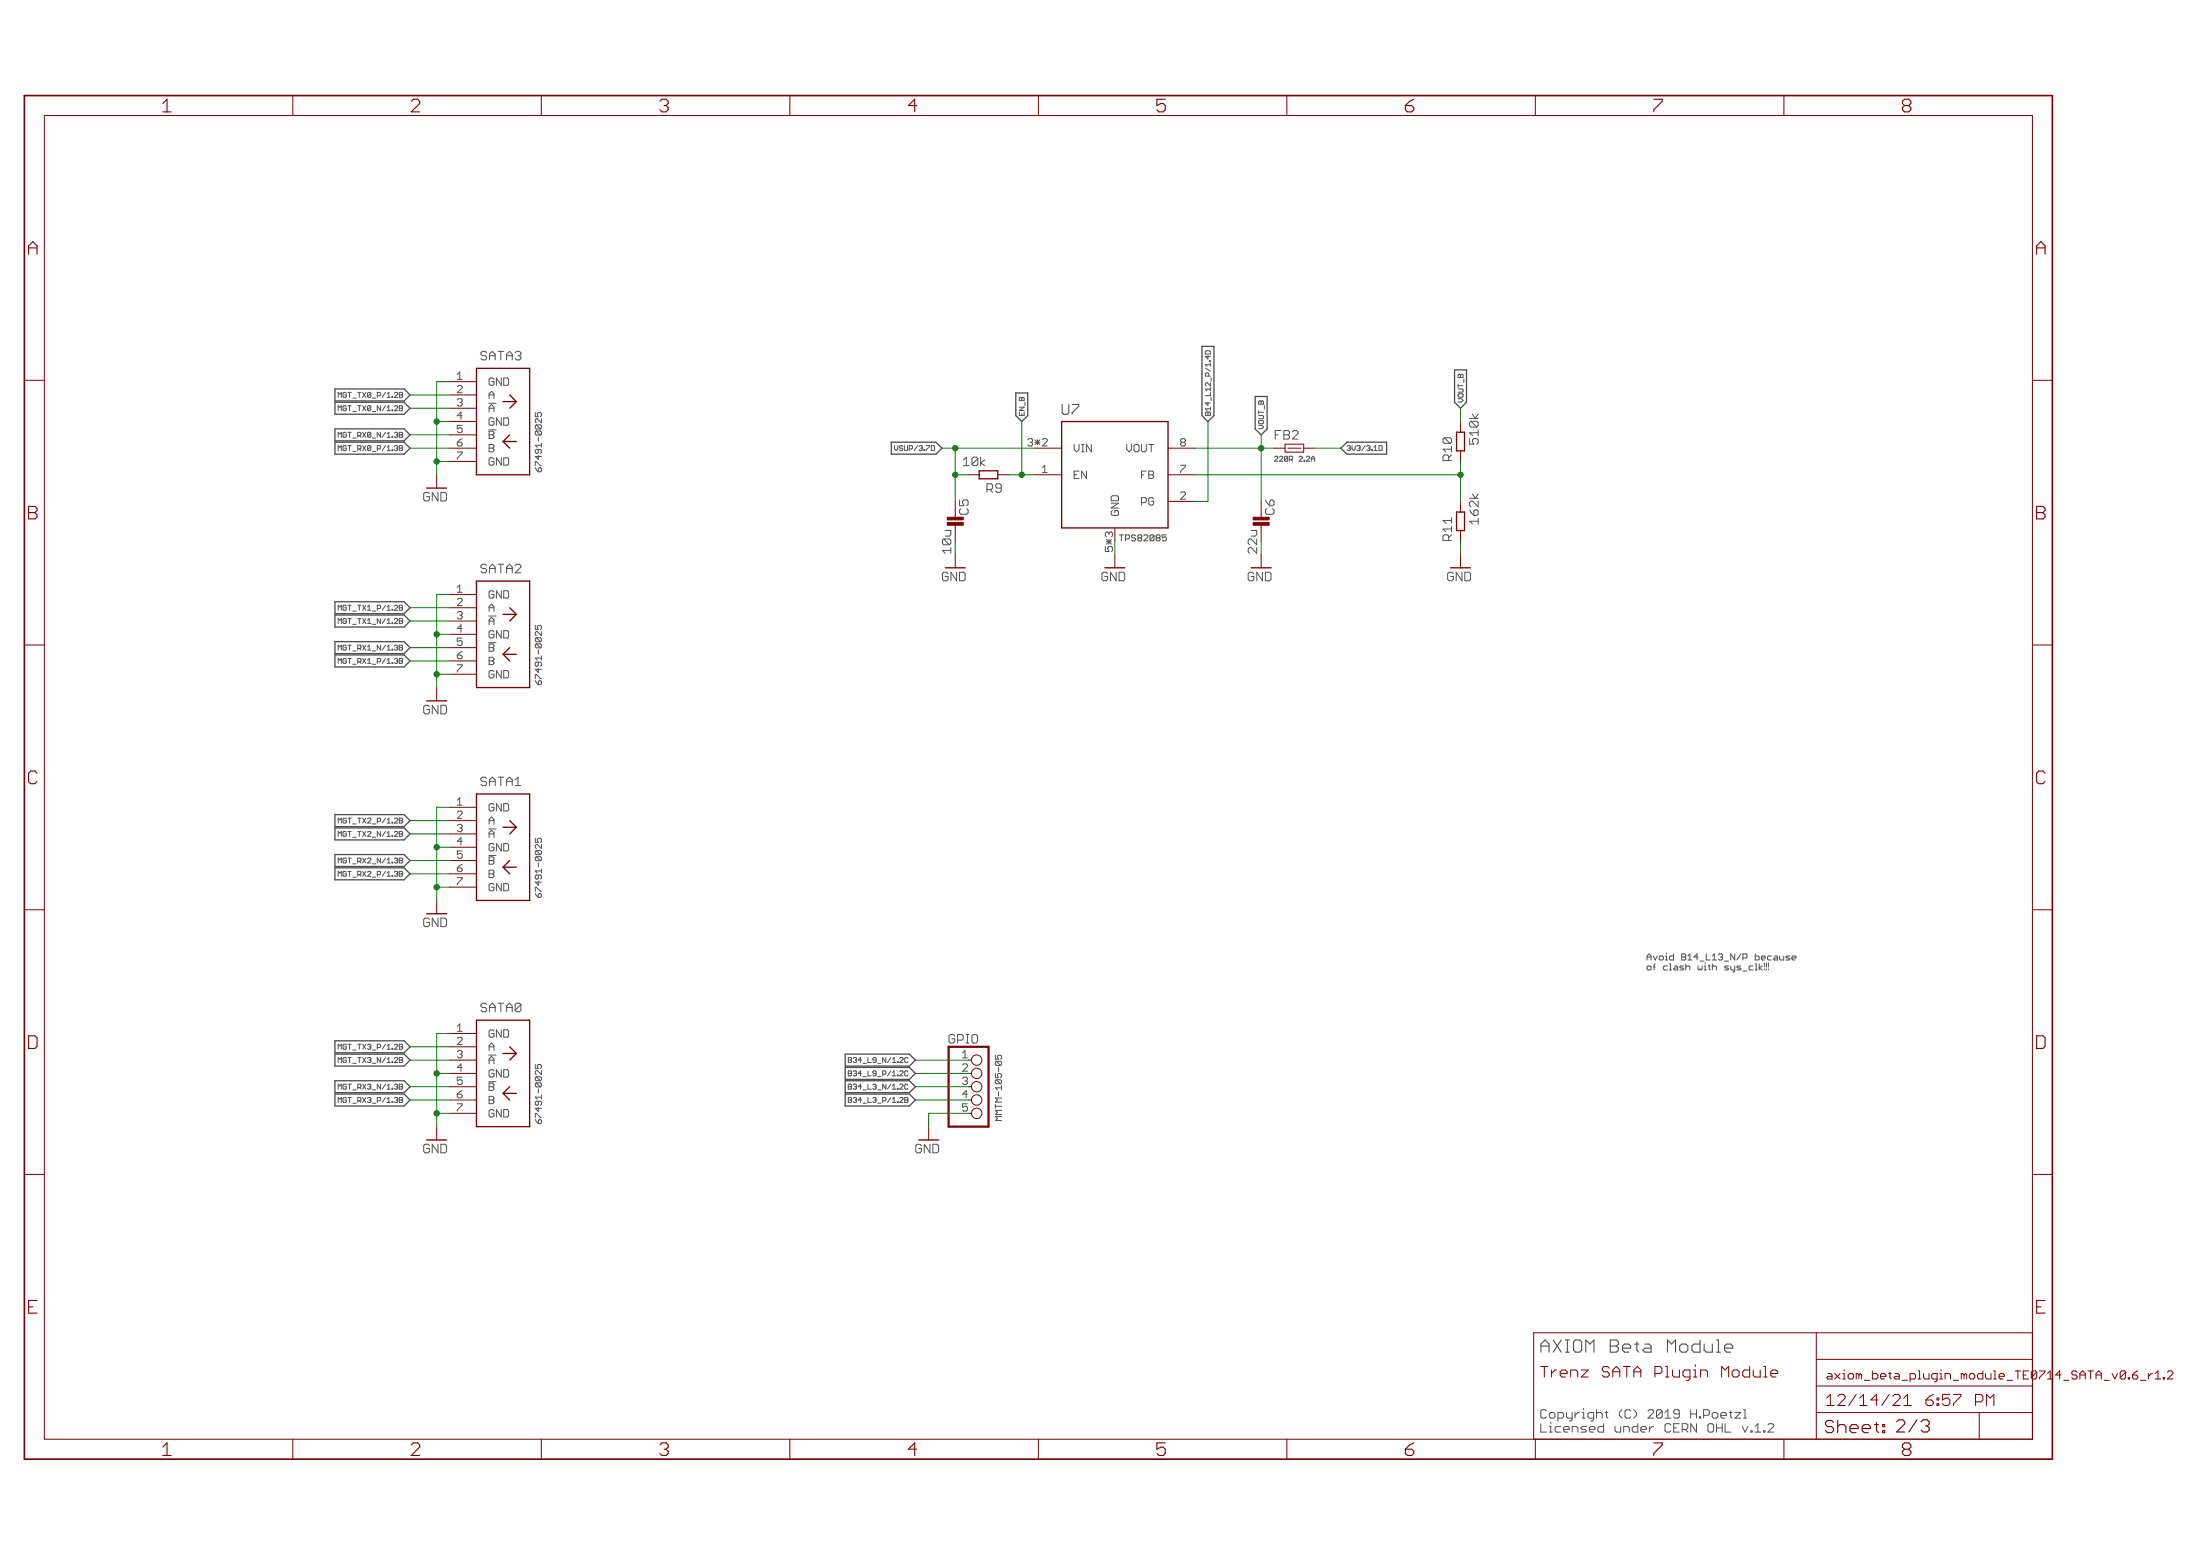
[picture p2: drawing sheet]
<svg xmlns="http://www.w3.org/2000/svg" width="420mm" height="297mm" viewBox="0 0 420 297" stroke-linecap="round" stroke-linejoin="round" font-family="sans-serif">
<g fill="none" stroke="#505050" stroke-width=".19">
<path d="M65.2 74.9l-.3 .3-.3-.3v1M65.2 77.4l-.3 .4-.3-.4v1M102.2 78.8v.7M102.6 79l.2-.2h.4l.2 .2M230.2 67.1l.2-.1h.6l.2 .1M65.2 82.5l-.3 .3-.3-.3v1M65.2 85.1l-.3 .3-.3-.3v.9M65.2 115.5l-.3 .4-.3-.4v1M65.2 118.1l-.3 .3-.3-.3v.9M102.2 119.4v.8M102.6 119.6l.2-.2h.4l.2 .2M213.8 102.1h.7"/>
<path d="M65.2 123.2l-.3 .3-.3-.3v.9M65.2 125.7l-.3 .3-.3-.3v.9M65.2 156.2l-.3 .3-.3-.3v.9M65.2 158.7l-.3 .3-.3-.3v1M65.2 163.8l-.3 .3-.3-.3v.9M65.2 166.3l-.3 .4-.3-.4v1M102.2 160v.8M102.6 160.2l.2-.2h.4l.2 .2M65.2 199.3l-.3 .4-.3-.4v1M342.2 182.9h.8l-.2-.4h-.4l-.2 .2v.4l.2 .2h.4M65.2 201.9l-.3 .3-.3-.3v.9M65.2 207l-.3 .3-.3-.3v.9"/>
<path d="M65.2 209.5l-.3 .3-.3-.3v1M102.2 203.2v.8M102.6 203.4l.2-.2h.4l.2 .2M162 202.4h.5M162 204.9h.5M162 210h.5M162 207.5h.5M162.5 201.9h-.5v.9h.5M162.5 204.4h-.5v1h.5M162.5 207h-.5v.9h.5M162.5 209.5h-.5v1h.5M190.5 213.5l-.4 .4h1.2"/>
<path d="M338.5 271.8l.2 .2v.3l-1.1 1.1h1.1"/>
</g>
<g fill="none" stroke="#505050" stroke-width=".25">
<path d="M64 74.3h13.2l1.1 1.1-1.1 1.1h-13.2zM64 76.8h13.2l1.1 1.1-1.1 1.2h-13.2zM194 75h2.3v4.3l-1.2 1.2-1.1-1.2zM229.6 66.1h2.2v13.2l-1.1 1.2-1.1-1.2zM239.7 75.7h2.3v6.2l-1.1 1.1-1.2-1.1zM277.8 70.6h2.3v6.2l-1.2 1.1-1.1-1.1zM64 81.9h13.2l1.1 1.1-1.1 1.2h-13.2zM64 84.4h13.2l1.1 1.2-1.1 1.1h-13.2zM170.2 84.4h8.6l1.1 1.2-1.1 1.1h-8.6zM256.1 85.6l1.1-1.2h7.6v2.3h-7.6zM64 114.9h13.2l1.1 1.1-1.1 1.2h-13.2zM64 117.4h13.2l1.1 1.2-1.1 1.1h-13.2z"/>
<path d="M64 122.5h13.2l1.1 1.1-1.1 1.2h-13.2zM64 125h13.2l1.1 1.2-1.1 1.1h-13.2zM64 155.5h13.2l1.1 1.2-1.1 1.1h-13.2zM64 158.1h13.2l1.1 1.1-1.1 1.1h-13.2zM64 163.1h13.2l1.1 1.2-1.1 1.1h-13.2zM64 165.7h13.2l1.1 1.1-1.1 1.2h-13.2zM64 198.7h13.2l1.1 1.1-1.1 1.2h-13.2zM64 201.2h13.2l1.1 1.2-1.1 1.1h-13.2zM64 206.3h13.2l1.1 1.2-1.1 1.1h-13.2zM64 208.9h13.2l1.1 1.1-1.1 1.1h-13.2zM161.4 201.2h12.3l1.1 1.2-1.1 1.1h-12.3zM161.4 206.3h12.3l1.1 1.2-1.1 1.1h-12.3z"/>
<path d="M161.4 208.9h12.3l1.1 1.1-1.1 1.1h-12.3zM161.4 203.8h12.3l1.1 1.1-1.1 1.2h-12.3z"/>
</g>
<g fill="none" stroke="#800000" stroke-width=".19">
<path d="M55.9 18.2v3.9M103.4 18.2v3.9M150.9 18.2v3.9M198.3 18.2v3.9M245.8 18.2v3.9M293.2 18.2v3.9M340.7 18.2v3.9M8.5 22.1h379.7v252.6h-379.7zM4.7 72.6h3.8M85.9 72.9h5.1M85.9 75.4h5.1M85.9 77.9h5.1"/>
<path d="M388.2 72.6h3.8M83.4 90.6v2.6M85.9 80.5h5.1M85.9 83h5.1M85.9 85.6h5.1M85.9 88.1h5.1M185 90.6h2M190.6 90.6h2M197.7 85.6h5.1M197.7 90.6h5.1M223.1 85.6h5.1M223.1 95.7h5.1"/>
<path d="M223.1 90.6h5.1M243.4 85.6h2M245.4 84.8h3.6v1.5h-3.6zM245.9 85.6h2.6M249 85.6h2M278.9 80.5v2M278.9 86.1v2M278.9 95.7v2M85.9 113.5h5.1M85.9 116h5.1M85.9 118.6h5.1M182.4 105.9v2.5"/>
<path d="M212.9 105.9v2.5M240.9 105.9v2.5M278.9 101.3v2M278.9 105.9v2.5M4.7 123.1h3.8M83.4 131.3v2.5M85.9 121.1h5.1M85.9 123.6h5.1M85.9 126.2h5.1M85.9 128.7h5.1M388.2 123.1h3.8M85.9 154.1h5.1"/>
<path d="M85.9 156.7h5.1M85.9 159.2h5.1M4.7 173.7h3.8M83.4 171.9v2.5M85.9 161.7h5.1M85.9 164.3h5.1M85.9 166.8h5.1M85.9 169.4h5.1M388.2 173.7h3.8M85.9 197.3h5.1M85.9 199.8h5.1M83.4 215.1v2.5"/>
<path d="M85.9 202.4h5.1M85.9 204.9h5.1M85.9 207.5h5.1M85.9 210h5.1M85.9 212.5h5.1M177.4 215.1v2.5M4.7 224.2h3.8M388.2 224.2h3.8M346.9 254.4v20.3M346.9 259.5h41.3M388.2 254.4h-95.3v20.3M55.9 274.7v3.9"/>
<path d="M103.4 274.7v3.9M150.9 274.7v3.9M198.3 274.7v3.9M245.8 274.7v3.9M293.2 274.7v3.9M339.2 261.5l.3 .4v.3h-1.3M340.7 274.7v3.9M346.9 269.7h41.3M346.9 264.6h41.3M378 269.7v5M414.2 261.7h.5l.3 .3v.2l-1.1 1h1.1"/>
<circle cx="186.5" cy="202.4" r=".99"/>
<circle cx="186.5" cy="210" r=".99"/>
<circle cx="186.5" cy="204.9" r=".99"/>
<circle cx="186.5" cy="207.5" r=".99"/>
<circle cx="186.5" cy="212.5" r=".99"/>
</g>
<path d="M4.7 18.2h387.3v260.4h-387.3z" fill="none" stroke="#800000" stroke-width=".32"/>
<g fill="none" stroke="#800000" stroke-width=".25">
<path d="M91 70.3h10.2v20.3h-10.2zM96.1 76.7h2.5M97.3 75.4l1.3 1.3M98.6 76.7l-1.3 1.2M96.1 84.3l1.2 1.3M96.1 84.3h2.5M97.3 83l-1.2 1.3M187 89.9h3.6v1.5h-3.6zM202.8 80.5h20.3v20.3h-20.3zM278.2 97.7h1.5v3.6h-1.5zM278.2 82.5h1.5v3.6h-1.5zM91 110.9h10.2v20.4h-10.2z"/>
<path d="M96.1 117.3h2.5M97.3 116l1.3 1.3M98.6 117.3l-1.3 1.3M96.1 124.9l1.2 1.3M96.1 124.9h2.5M97.3 123.6l-1.2 1.3M91 151.6h10.2v20.3h-10.2zM96.1 157.9h2.5M97.3 156.7l1.3 1.2M98.6 157.9l-1.3 1.3M96.1 165.5l1.2 1.3M96.1 165.5h2.5"/>
<path d="M97.3 164.3l-1.2 1.2M91 194.8h10.2v20.3h-10.2zM97.3 199.8l1.3 1.3M96.1 201.1h2.5M96.1 208.7l1.2 1.3M96.1 208.7h2.5M97.3 207.5l-1.2 1.2M98.6 201.1l-1.3 1.3"/>
</g>
<g fill="#800000" stroke="#800000" stroke-width=".19">
<path d="M239.3 99.8h3.1v.5h-3.1z"/>
<path d="M239.3 98.7h3.1v.6h-3.1z"/>
<path d="M180.9 99.8h3.1v.5h-3.1z"/>
<path d="M180.9 98.7h3.1v.6h-3.1z"/>
</g>
<path d="M181.2 199.8h7.6v15.3h-7.6z" fill="none" stroke="#800000" stroke-width=".42"/>
<g fill="none" stroke="#008000" stroke-width=".19">
<path d="M78.3 75.4h7.6M78.3 77.9h7.6M85.9 72.9h-2.5v17.7M278.9 77.9v2.6M78.3 83h7.6M78.3 85.6h7.6M83.4 88.1h2.5M83.4 80.5h2.5M179.9 85.6h17.8M182.4 90.6h2.6M182.4 85.6v10.1M192.6 90.6h5.1"/>
<path d="M195.1 80.5v10.1M228.2 85.6h15.2M228.2 90.6h50.7M230.7 80.5v15.2h-2.5M240.9 83v12.7M251 85.6h5.1M278.9 88.1v7.6M78.3 116h7.6M78.3 118.6h7.6M85.9 113.5h-2.5v17.8M212.9 103.3v2.6M278.9 103.3v2.6"/>
<path d="M78.3 123.6h7.6M78.3 126.2h7.6M83.4 128.7h2.5M83.4 121.1h2.5M78.3 156.7h7.6M78.3 159.2h7.6M85.9 154.1h-2.5v17.8M78.3 164.3h7.6M78.3 166.8h7.6M83.4 169.4h2.5M83.4 161.7h2.5M78.3 199.8h7.6"/>
<path d="M85.9 197.3h-2.5v17.8M78.3 202.4h7.6M78.3 207.5h7.6M78.3 210h7.6M83.4 212.5h2.5M83.4 204.9h2.5M174.8 204.9h10.2M174.8 202.4h10.2M174.8 207.5h10.2M174.8 210h10.2M185 212.5h-7.6v2.6"/>
</g>
<g fill="#008000" stroke="#008000" stroke-width=".19">
<circle cx="83.4" cy="88.1" r=".51"/>
<circle cx="83.4" cy="80.5" r=".51"/>
<circle cx="83.4" cy="128.7" r=".51"/>
<circle cx="83.4" cy="121.1" r=".51"/>
<circle cx="83.4" cy="169.4" r=".51"/>
<circle cx="83.4" cy="161.7" r=".51"/>
<circle cx="83.4" cy="212.5" r=".51"/>
<circle cx="83.4" cy="204.9" r=".51"/>
<circle cx="240.9" cy="85.6" r=".51"/>
<circle cx="195.1" cy="90.6" r=".51"/>
<circle cx="278.9" cy="90.6" r=".51"/>
<circle cx="182.4" cy="85.6" r=".51"/>
<circle cx="182.4" cy="90.6" r=".51"/>
</g>
<g font-size="3.7" fill="#800000">
<text x="31.1" y="21.4">1</text>
<text x="78.6" y="21.4">2</text>
<text x="126.1" y="21.4">3</text>
<text x="173.5" y="21.4">4</text>
<text x="221" y="21.4">5</text>
<text x="268.4" y="21.4">6</text>
<text x="315.9" y="21.4">7</text>
<text x="363.4" y="21.4">8</text>
<text x="5.5" y="48.6">A</text>
<text x="389" y="48.6">A</text>
<text x="5.5" y="99.2">B</text>
<text x="389" y="99.2">B</text>
<text x="5.5" y="149.7">C</text>
<text x="389" y="149.7">C</text>
<text x="5.5" y="200.2">D</text>
<text x="389" y="200.2">D</text>
<text x="5.5" y="250.8">E</text>
<text x="389" y="250.8">E</text>
<text x="31.1" y="277.9">1</text>
<text x="78.6" y="277.9">2</text>
<text x="126.1" y="277.9">3</text>
<text x="173.5" y="277.9">4</text>
<text x="221" y="277.9">5</text>
<text x="268.4" y="277.9">6</text>
<text x="315.9" y="277.9">7</text>
<text x="363.4" y="277.9">8</text>
</g>
<text font-size="3.6" fill="#505050" x="294.2" y="258.2">AXIOM Beta Module</text>
<text font-size="3.6" fill="#800000" x="348.6" y="273.6">Sheet: 2/3</text>
<g font-size="3.2" fill="#800000">
<text x="348.8" y="268.4">12/14/21</text>
<text x="366.4" y="268.4">6:57 PM</text>
</g>
<text font-size="3.1" fill="#800000" x="294.2" y="263">Trenz SATA Plugin Module</text>
<text font-size="2.9" fill="#505050" x="202.8" y="79.2">U7</text>
<g font-size="2.5" fill="#505050">
<text x="91.8" y="68.8">SATA3</text>
<text x="243.7" y="83.9">FB2</text>
<text x="184" y="89">10k</text>
<text x="277.3" y="87.8" transform="rotate(-90 277.3 87.8)">R10</text>
<text x="282.4" y="84.7" transform="rotate(-90 282.4 84.7)">510k</text>
<text x="188.6" y="94.1">R9</text>
<text x="282.4" y="100" transform="rotate(-90 282.4 100)">162k</text>
<text x="277.3" y="103" transform="rotate(-90 277.3 103)">R11</text>
<text x="91.8" y="109.4">SATA2</text>
<text x="91.8" y="150.1">SATA1</text>
<text x="91.8" y="193.2">SATA0</text>
<text x="181.2" y="199.2">GPIO</text>
<text x="294.2" y="270.8">Copyright (C) 2019 H.Poetzl</text>
<text x="294.2" y="273.5">Licensed under CERN OHL v.1.2</text>
</g>
<g font-size="2.5" fill="#800000">
<text x="80.9" y="95.7">GND</text>
<text x="185" y="98.2" transform="rotate(-90 185 98.2)">C5</text>
<text x="243.4" y="98.2" transform="rotate(-90 243.4 98.2)">C6</text>
<text x="179.9" y="110.9">GND</text>
<text x="210.4" y="110.9">GND</text>
<text x="238.4" y="110.9">GND</text>
<text x="276.5" y="110.9">GND</text>
<text x="80.9" y="136.3">GND</text>
<text x="80.9" y="177">GND</text>
<text x="80.9" y="220.1">GND</text>
<text x="174.9" y="220.1">GND</text>
</g>
<g font-size="2.5" fill="#008000">
<text x="181.7" y="105.3" transform="rotate(-90 181.7 105.3)">10u</text>
<text x="240.1" y="105.3" transform="rotate(-90 240.1 105.3)">22u</text>
</g>
<g font-size="2.3" fill="#800000">
<text x="348.8" y="263.3">axiom_beta_plugin_module_TE0</text>
<text x="388.5" y="263.3">714_SATA_v0.6_r1.2</text>
</g>
<g font-size="2.1" fill="#505050">
<text x="87.4" y="72.5">1</text>
<text x="87.4" y="75">2</text>
<text x="87.4" y="77.6">3</text>
<text x="93.4" y="73.6">GND</text>
<text x="93.4" y="76.2">A</text>
<text x="87.4" y="80.1">4</text>
<text x="87.4" y="82.7">5</text>
<text x="93.4" y="78.7">A</text>
<text x="93.4" y="81.2">GND</text>
<text x="93.4" y="83.8">B</text>
<text x="87.4" y="85.2">6</text>
<text x="87.4" y="87.7">7</text>
<text x="93.4" y="86.3">B</text>
<text x="93.4" y="88.8">GND</text>
<text x="196.6" y="85.2">3*2</text>
<text x="205.1" y="86.3">VIN</text>
<text x="215.6" y="86.3">VOUT</text>
<text x="225.5" y="85.2">8</text>
<text x="199.2" y="90.3">1</text>
<text x="205.1" y="91.4">EN</text>
<text x="218.2" y="91.4">FB</text>
<text x="225.5" y="95.4">2</text>
<text x="225.5" y="90.3">7</text>
<text x="213.7" y="98.4" transform="rotate(-90 213.7 98.4)">GND</text>
<text x="218.2" y="96.5">PG</text>
<text x="87.4" y="113.1">1</text>
<text x="87.4" y="115.7">2</text>
<text x="87.4" y="118.2">3</text>
<text x="93.4" y="114.2">GND</text>
<text x="93.4" y="116.8">A</text>
<text x="93.4" y="119.3">A</text>
<text x="87.4" y="120.7">4</text>
<text x="87.4" y="123.3">5</text>
<text x="87.4" y="125.8">6</text>
<text x="93.4" y="121.9">GND</text>
<text x="93.4" y="124.4">B</text>
<text x="87.4" y="128.4">7</text>
<text x="93.4" y="126.9">B</text>
<text x="93.4" y="129.5">GND</text>
<text x="87.4" y="153.8">1</text>
<text x="93.4" y="154.9">GND</text>
<text x="87.4" y="156.3">2</text>
<text x="87.4" y="158.8">3</text>
<text x="87.4" y="161.4">4</text>
<text x="93.4" y="157.4">A</text>
<text x="93.4" y="160">A</text>
<text x="87.4" y="163.9">5</text>
<text x="87.4" y="166.5">6</text>
<text x="93.4" y="162.5">GND</text>
<text x="93.4" y="165">B</text>
<text x="93.4" y="167.6">B</text>
<text x="87.4" y="169">7</text>
<text x="93.4" y="170.1">GND</text>
<text x="87.4" y="196.9">1</text>
<text x="87.4" y="199.5">2</text>
<text x="87.4" y="202">3</text>
<text x="93.4" y="198">GND</text>
<text x="93.4" y="200.6">A</text>
<text x="93.4" y="203.1">A</text>
<text x="87.4" y="204.6">4</text>
<text x="87.4" y="207.1">5</text>
<text x="87.4" y="209.6">6</text>
<text x="93.4" y="205.7">GND</text>
<text x="93.4" y="208.2">B</text>
<text x="183.9" y="209.6">4</text>
<text x="87.4" y="212.2">7</text>
<text x="93.4" y="210.7">B</text>
<text x="93.4" y="213.3">GND</text>
</g>
<g font-size="2.1" fill="#800000">
<text x="212.6" y="105" transform="rotate(-90 212.6 105)">5*3</text>
<text x="183.9" y="202">1</text>
<text x="183.9" y="204.6">2</text>
<text x="183.9" y="207.1">3</text>
<text x="183.9" y="212.2">5</text>
</g>
<g font-size="1.8" fill="#505050">
<text x="103.5" y="90.1" transform="rotate(-90 103.5 90.1)">67491-0025</text>
<text x="214.5" y="103.3">TPS82085</text>
<text x="103.5" y="130.8" transform="rotate(-90 103.5 130.8)">67491-0025</text>
<text x="103.5" y="171.4" transform="rotate(-90 103.5 171.4)">67491-0025</text>
<text x="314.5" y="183.3">Avoid B14_L13_N/P because</text>
<text x="314.5" y="185.2">of clash with sys_clk!!!</text>
<text x="103.5" y="214.6" transform="rotate(-90 103.5 214.6)">67491-0025</text>
<text x="191.4" y="213" transform="rotate(-90 191.4 213)">MMTM-105-05</text>
</g>
<g font-size="1.4" fill="#505050">
<text x="65.4" y="75.9">MGT_TX0_P/1.2B</text>
<text x="279.5" y="76.8" transform="rotate(-90 279.5 76.8)">VOUT_B</text>
<text x="65.4" y="78.4">MGT_TX0_N/1.2B</text>
<text x="65.4" y="83.5">MGT_RX0_N/1.3B</text>
<text x="195.7" y="79.3" transform="rotate(-90 195.7 79.3)">EN_B</text>
<text x="231.2" y="79.3" transform="rotate(-90 231.2 79.3)">B14_L12_P/1.4D</text>
<text x="241.4" y="81.9" transform="rotate(-90 241.4 81.9)">VOUT_B</text>
<text x="65.4" y="86.1">MGT_RX0_P/1.3B</text>
<text x="171.2" y="86.1">VSUP/3.7D</text>
<text x="243.4" y="88.1">220R 2.2A</text>
<text x="257.3" y="86.1">3V3/3.1D</text>
<text x="65.4" y="116.5">MGT_TX1_P/1.2B</text>
<text x="65.4" y="119.1">MGT_TX1_N/1.2B</text>
<text x="65.4" y="124.1">MGT_RX1_N/1.3B</text>
<text x="65.4" y="126.7">MGT_RX1_P/1.3B</text>
<text x="65.4" y="157.2">MGT_TX2_P/1.2B</text>
<text x="65.4" y="159.7">MGT_TX2_N/1.2B</text>
<text x="65.4" y="164.8">MGT_RX2_N/1.3B</text>
<text x="65.4" y="167.3">MGT_RX2_P/1.3B</text>
<text x="65.4" y="200.3">MGT_TX3_P/1.2B</text>
<text x="65.4" y="202.9">MGT_TX3_N/1.2B</text>
<text x="162.7" y="202.9">B34_L9_N/1.2C</text>
<text x="65.4" y="208">MGT_RX3_N/1.3B</text>
<text x="162.7" y="205.4">B34_L9_P/1.2C</text>
<text x="162.7" y="208">B34_L3_N/1.2C</text>
<text x="65.4" y="210.5">MGT_RX3_P/1.3B</text>
<text x="162.7" y="210.5">B34_L3_P/1.2B</text>
</g>
</svg>
